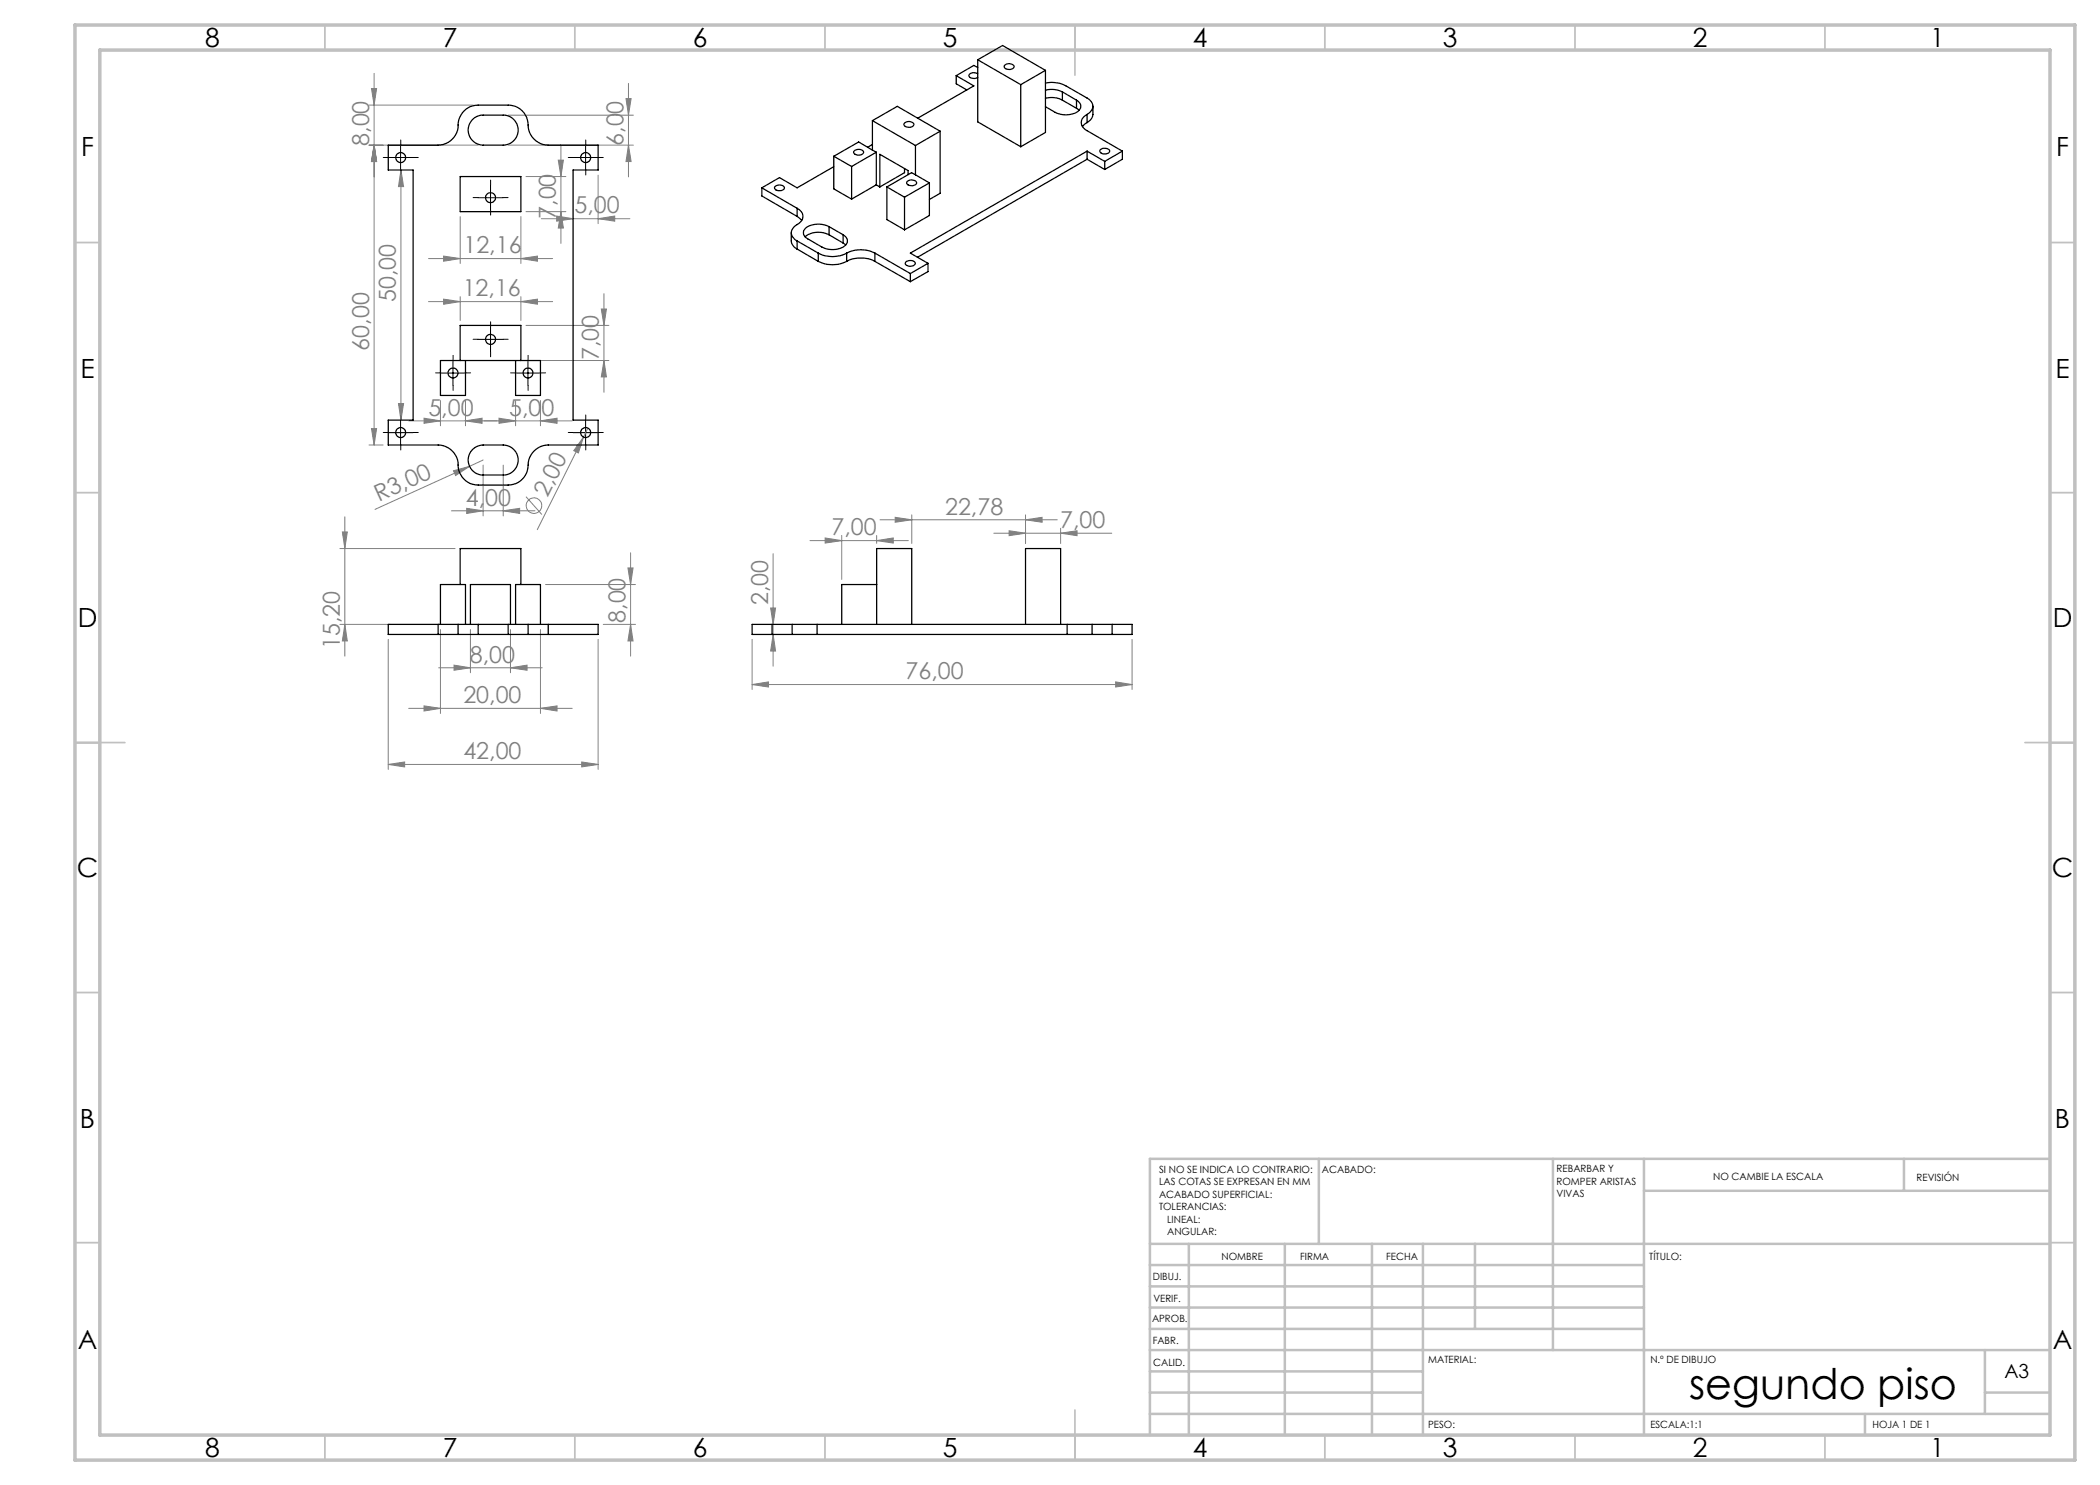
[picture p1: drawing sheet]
<svg xmlns="http://www.w3.org/2000/svg" width="420mm" height="297mm" viewBox="0 0 420 297" stroke-linecap="round" stroke-linejoin="round" font-family="sans-serif">
<g fill="none" stroke="#808080" stroke-width=".2">
<path d="M74.3 17.7h1l-.5 3.3zM74.8 14.7v74.3M125.2 19.7h1l-.5 3.3zM125.7 16.7v18.7M73.8 29h21.8M73.8 21h20.9M74.8 29l.5 3.3h-1zM80.2 34v50M80.2 34l.5 3.3h-1zM101.6 23h25.1M101.6 29h25.1M105.2 35.3h8"/>
<path d="M111.7 32h1l-.5 3.3zM112.2 29v19.7M119.6 35v9.7M125.7 29l.5 3.3h-1zM85.7 51.7h24.8M88.7 59.8l3.3 .5-3.3 .6zM88.7 51.2l3.3 .5-3.3 .5zM92 59.3v4.8M92 43.3v9.4M104.2 59.3v4.8M104.2 51.7l3.3-.5v1zM104.2 43.3v9.4"/>
<path d="M105.2 42.3h8M108.3 43.7h17.7M111.3 43.2l3.3 .5-3.3 .5zM112.2 42.3l.5 3.3h-1zM119.6 43.7l3.3-.5v1zM120.8 58.7v19.8M85.7 60.3h24.8M104.2 60.3l3.3-.5v1.1zM105.2 72.1h16.6M105.2 65.1h16.6M120.3 61.8h1l-.5 3.3zM120.8 72.1l.5 3.3h-1z"/>
<path d="M73.8 89h2.8M74.3 85.7h1l-.5 3.3zM79.7 80.7h1l-.5 3.3zM84.8 83.6l3.3 .6-3.3 .5zM88.1 80.1v5.1M90.7 94.2l3.2-.9-2.8 1.8zM93.1 84.2l3.3-.6v1.1zM93.1 80.1v5.1M93.9 93.3l-18.9 8.6M96.6 93v10.2M96.6 92l-2.7 1.3M99.8 83.6l3.3 .6-3.3 .5z"/>
<path d="M100.6 93v10.2M103.1 80.1v5.1M105.2 99.3l3.2 3.6M108.1 84.2l3.3-.6v1.1zM108.1 80.1v5.1M114.4 84.2h-32.7M116.7 87.4l-1 3.2-.9-.5zM116.7 87.4l-9.2 18.5M117.6 85.6l-.9 1.8M68 109.7h23M68.5 106.4h1l-.5 3.3zM69 103.4v27.8"/>
<path d="M90.3 102.2h16.7M93.3 101.7l3.3 .5-3.3 .5zM100.6 102.2l3.3-.5v1zM109.1 116.9h18M125.6 113.6h1l-.5 3.3zM126.1 110.6v20.6M154.6 110.7v22.5M162 108.1h19.7M165 107.6l3.3 .5-3.3 .5zM168.3 107.1v8.8M175.3 108.1l3.3-.5v1zM175.3 107.1v1.6"/>
<path d="M176 104h35.5M179 103.5l3.4 .5-3.4 .5zM182.4 103v5.7M198.8 106.6h23.6M201.8 106.1l3.3 .5-3.3 .5zM205.1 104l3.3-.5v1zM205.1 103v5.7M212.1 106.6l3.3-.5v1zM212.1 105.7v3M68 124.9h10.1M69 124.9l.5 3.3h-1zM77.6 127.9v26"/>
<path d="M87.7 133.6h20.7M88.1 125.9v16.8M90.8 133l3.3 .6-3.3 .5zM94.1 125.9v8.6M102.1 133.6l3.3-.6v1.1zM102.1 125.9v8.6M108.1 125.9v16.8M119.6 127.9v26M120.6 124.9h6.5M126.1 124.9l.5 3.3h-1zM150.4 136.9l3.3-.5v1zM150.4 127.9v10"/>
<path d="M150.4 136.9h76M154.1 121.6h1l-.5 3.3zM154.6 126.9l.5 3.3h-1zM223.1 136.4l3.3 .5-3.3 .5zM226.4 127.9v10M77.6 152.9l3.3-.5v1zM77.6 152.9h42M81.7 141.7h32.7M84.8 141.2l3.3 .5-3.3 .5zM108.1 141.7l3.3-.5v1zM116.3 152.4l3.3 .5-3.3 .5z"/>
<circle cx="106.8" cy="101.1" r="1.56"/>
</g>
<g fill="none" stroke="#000" stroke-width=".2" stroke-dasharray="15.2 1.3 1.3 1.3">
<path d="M77.7 31.5h-1M80.2 29v-1M80.2 34v1M82.7 31.5h1M95.6 39.5h-1M98.1 37v-1M100.6 39.5h1M114.7 31.5h-1M117.2 29v-1M117.2 34v1M119.7 31.5h1M98.1 42v1"/>
<path d="M88.1 74.6h-1M90.6 72.1v-1M90.6 77.1v1M93.1 74.6h1M95.6 67.9h-1M98.1 65.4v-1M98.1 70.4v1M100.6 67.9h1M103.1 74.6h-1M105.6 72.1v-1M105.6 77.1v1M108.1 74.6h1"/>
<path d="M77.7 86.5h-1M80.2 84v-1M80.2 89v1M82.7 86.5h1M114.7 86.5h-1M117.2 84v-1M117.2 89v1M119.7 86.5h1"/>
</g>
<g fill="none" stroke="#000" stroke-width=".2">
<path d="M77.6 31.5h5M80.1 29v5M95.6 39.5h5M98.1 37v5M114.6 31.5h5M117.1 29v5M88.1 74.6h5M90.6 72.1v5M95.6 67.9h5M98.1 65.4v5M103.1 74.6h5M105.6 72.1v5"/>
<path d="M77.6 86.5h5M80.1 84v5M114.6 86.5h5M117.1 84v5"/>
</g>
<g fill="none" stroke="#c0c0c0" stroke-width=".35">
<path d="M65 5v5M115 5v5M165 5v5M215 5v10M265 5v5M315 5v5M365 5v5M15 48.5h5M410 48.5h5M15 98.5h5M410 98.5h5M15 148.5h10"/>
<path d="M405 148.5h10M15 198.5h5M410 198.5h5M15 248.5h5M410 248.5h5M65 287v5M115 287v5M165 287v5M215 282v10M265 287v5M315 287v5M365 287v5"/>
</g>
<g fill="none" stroke="#c0c0c0" stroke-width=".5">
<path d="M263.8 231.8v17M310.6 231.8v38.2M328.8 231.8v55.2M328.8 238.2h81.2M380.8 231.8v6.4M410 231.8h-180v55.2M230 248.8h180M230 257.3h98.8M230 253h98.8M237.8 248.8v38.2M257 248.8v38.2M274.4 248.8v38.2"/>
<path d="M284.6 248.8v38.2M295 248.8v17M230 265.8h98.8M230 261.5h98.8M230 278.5h54.6M230 274.3h54.6M230 270h180M397 278.5h13M397 270v12.8M230 282.8h180M373 282.8v4.2"/>
</g>
<path d="M15 5h400v287h-400zM20 10h390v277h-390z" fill="none" stroke="#c0c0c0" stroke-width=".7"/>
<g fill="#808080">
<path d="M90.7 94.2l3.2-.9-2.8 1.8z"/>
<path d="M116.7 87.4l-1 3.2-.9-.5z"/>
<path d="M108.1 141.7l3.3-.5v1zM84.8 141.2l3.3 .5-3.3 .5zM108.1 84.2l3.3-.6v1.1zM99.8 83.6l3.3 .6-3.3 .5zM100.6 102.2l3.3-.5v1zM93.3 101.7l3.3 .5-3.3 .5zM212.1 106.6l3.3-.5v1zM201.8 106.1l3.3 .5-3.3 .5zM175.3 108.1l3.3-.5v1zM165 107.6l3.3 .5-3.3 .5z"/>
<path d="M77.6 152.9l3.3-.5v1zM116.3 152.4l3.3 .5-3.3 .5zM90.8 133l3.3 .6-3.3 .5zM102.1 133.6l3.3-.6v1.1zM84.8 83.6l3.3 .6-3.3 .5zM93.1 84.2l3.3-.6v1.1zM88.7 51.2l3.3 .5-3.3 .5zM104.2 51.7l3.3-.5v1zM150.4 136.9l3.3-.5v1zM223.1 136.4l3.3 .5-3.3 .5zM179 103.5l3.4 .5-3.4 .5zM205.1 104l3.3-.5v1z"/>
<path d="M104.2 60.3l3.3-.5v1.1zM88.7 59.8l3.3 .5-3.3 .6z"/>
<path d="M119.6 43.7l3.3-.5v1zM111.3 43.2l3.3 .5-3.3 .5z"/>
<path d="M120.8 72.1l.5 3.3h-1zM120.3 61.8h1l-.5 3.3zM154.6 126.9l.5 3.3h-1zM154.1 121.6h1l-.5 3.3z"/>
<path d="M125.6 113.6h1l-.5 3.3zM126.1 124.9l.5 3.3h-1zM68.5 106.4h1l-.5 3.3zM69 124.9l.5 3.3h-1zM111.7 32h1l-.5 3.3zM112.2 42.3l.5 3.3h-1zM125.2 19.7h1l-.5 3.3zM125.7 29l.5 3.3h-1zM74.3 17.7h1l-.5 3.3zM74.8 29l.5 3.3h-1zM74.8 29l.5 3.3h-1zM74.3 85.7h1l-.5 3.3zM80.2 34l.5 3.3h-1zM79.7 80.7h1l-.5 3.3z"/>
</g>
<g fill="none" stroke="#000" stroke-width=".25">
<path d="M191.2 15.1l3.6 2.1-11.2 6.4M191.2 15.1v1.7l2.2 1.2M195.5 14.7a1.19 1.19 0 0 0-1.7 .4 1.26 1.26 0 0 0 1.7 .4M195.5 12v12.4l8.7 4.9M195.5 13.5l-.7-.4-3.6 2M195.5 12l8.7 4.9M195.5 12l5-2.9 8.6 5M200.9 13a1.17 1.17 0 0 1 1.9 .4 1.16 1.16 0 0 1-2-.1zM204.2 16.9v12.4M209.1 16.6a6.2 6.2 0 0 1 4.1 .6l4.2 2.4a1.74 1.74 0 0 1 1.2 1.7 1.74 1.74 0 0 1-1.2 1.6M209.1 18a5 5 0 0 1 3.4 .4M209.1 19.7a4.5 4.5 0 0 1 3.4 .3"/>
<path d="M209.1 14.1v12.4l-4.9 2.8M209.1 14.1l-4.9 2.8M212.5 18.4l2.8 1.6M212.5 18.4v1.6M77.6 29h10a4.1 4.1 0 0 0 4.1-4.5 4 4 0 0 1 3.9-3.5h6a4.1 4.1 0 0 1 4.1 4.5 4.1 4.1 0 0 0 3.9 3.5h10v5h-5v50h5v5h-10a4.2 4.2 0 0 0-4 4.6 4 4 0 0 1-4 3.4h-6a4.1 4.1 0 0 1-4-4.5 4.1 4.1 0 0 0-4-3.5h-10v-5h5v-50h-5zM92 35.3h12.2v7h-12.2zM94.7 23.7l.7-.4 .8-.3h4.4a3 3 0 0 1 3 3 3 3 0 0 1-3 3h-4a3 3 0 0 1-2.8-1.9 3 3 0 0 1 .9-3.4zM152.4 37.6l7 4.1M152.4 37.6v1.6l7 4.1M155 37.3a1.17 1.17 0 0 1 1.9 .3 1.21 1.21 0 0 1-2 0zM166.8 31.3v6.5l3.5 2M166.8 33.3l-7.4 4.3-3.5-2.1-3.5 2.1"/>
<path d="M166.8 31.3l3.5 2M170.3 33.3v6.5M170.9 30.2a1.17 1.17 0 0 1 1.8 .3 1.2 1.2 0 0 1-2 0zM174.5 28.9l-1 .6M174.5 24.1l5-2.8 8.5 4.9M174.5 24.1l8.6 5M174.5 30l.8 .4M174.5 24.1v5.9M174.5 30l-2.8-1.6-4.9 2.9M175.3 37l-5 2.8M175.3 37l.7 .4M175.3 30.4v6.6"/>
<path d="M175.3 30.4l-5 2.9M177.4 37.4v6.5l3.5 2.1M177.4 37.4l3.5 2M180.9 24.6a1.17 1.17 0 0 1 1.9 .3 1.2 1.2 0 0 1-2 0zM180.9 33.7v.8l-4.9 2.9M180.9 39.4v6.6M181.4 36.3a1.26 1.26 0 0 1 1.9 .3 1.2 1.2 0 0 1-2 0zM181.6 34.9v-.8l-5.6-3.2v6.5M183.1 35l-.8-.5-4.9 2.9M183.1 35l2.8 1.6M183.1 29.1v5.9M185.9 36.6v6.5l-5 2.9"/>
<path d="M185.9 36.6l-5 2.8M188 26.2v12.5l-2.1 1.2M188 26.2l-4.9 2.9M212.5 20l2.8 1.7M215.3 20a1.36 1.36 0 0 1 .8 1.5 1.36 1.36 0 0 1-1.1 1.1 5 5 0 0 1-4-.1l-1.9-1.2M215.3 21.7l.5 .3M215.3 20v1.7M217.4 22.9a1.71 1.71 0 0 0-1.1 1.6 1.71 1.71 0 0 0 1.1 1.6l7.1 4.1M217.4 24.5l-.9 .8M217.4 30.2l3.5 2.1M217.4 30.2l-35.3 20.4 3.5 2.1M217.4 22.9v1.6"/>
<path d="M217.4 30.2v1.7M217.4 31.9l-33.9 19.6M217.4 31.9l3.5 2M218.6 21.2l-.1 2-.2 .6-.9 .7M220.1 29.9a1.36 1.36 0 0 1 1.8 .2 1.11 1.11 0 0 1-1.8 .4l-.1-.3zM220.9 32.3v1.6M224.5 30.2l-3.6 2.1M224.5 30.2v1.7l-3.6 2M158.3 46.6v1.9l.5 .9 .6 .4M159.4 41.7a1.71 1.71 0 0 1 1.2 1.6 1.71 1.71 0 0 1-1.2 1.6 1.74 1.74 0 0 0-1.1 1.6 1.74 1.74 0 0 0 1.1 1.7M159.4 43.3l.9 .8M159.4 48.2l4.3 2.4"/>
<path d="M159.4 41.7v1.6M159.4 48.2v1.6M159.4 49.8l4.3 2.5M163.7 50.6a6.1 6.1 0 0 0 5.6 0M163.7 52.3a6.4 6.4 0 0 0 5.6 0M163.7 50.6v1.7M165.8 45.3a4.5 4.5 0 0 0-4.8 .4 1.24 1.24 0 0 0 .5 2.1l2.9 1.6a4.2 4.2 0 0 0 4.9-.6 1.26 1.26 0 0 0-.7-1.8M165.8 47a4.4 4.4 0 0 0-4.8 .4M165.8 45.3l2.8 1.7M165.8 45.3v1.7M165.8 47l2.8 1.6M168.6 48.6l.6 .4"/>
<path d="M168.6 47v1.6M169.3 50.6a6.3 6.3 0 0 1 5.7 0M169.3 52.3a6.3 6.3 0 0 1 5.7 0M169.3 50.6v1.7M175 50.6l7.1 4.1M175 50.6v1.7M175 52.3l7.1 4M181.2 52.4a1.2 1.2 0 0 1 1.9 .3 1.2 1.2 0 0 1-2.1 0zM182.1 54.7v1.6M185.6 52.7l-3.5 2M185.6 52.7v1.6l-3.5 2M92 72.1v-7h12.2v7"/>
<path d="M93.1 72.1v7h-5v-7h20v7h-5v-7M94.7 89.7l.7-.4 .8-.3h4.4a3 3 0 0 1 3 3 3 3 0 0 1-3 3h-4a2.98 2.98 0 0 1-2.8-2 2.98 2.98 0 0 1 .9-3.3zM92 116.9v-7.2h12.2v7.2M175.3 116.9h-7v8M87.6 126.9h4M87.6 124.9h4M87.6 124.9h-10v2h10M87.6 124.9v2M88.1 124.9v-8h5v8M91.6 126.9h4M91.6 124.9h4M91.6 124.9v2"/>
<path d="M94.1 124.9v-8h8v8M95.6 126.9h6M95.6 124.9v2M95.6 124.9h6M101.6 126.9h4M101.6 124.9h4M101.6 124.9v2M103.1 124.9v-8h5v8M105.6 126.9h4M105.6 124.9h4M105.6 124.9v2M109.6 124.9h10v2h-10"/>
<path d="M109.6 124.9v2M154.4 126.9h4M154.4 124.9h4M154.4 124.9h-4v2h4M154.4 124.9v2M158.4 126.9h60M158.4 124.9h60M158.4 124.9v2M163.4 124.9v2M175.3 124.9v-15.2h7.1v15.2M205.1 124.9v-15.2h7v15.2M213.4 124.9v2"/>
<path d="M218.4 126.9h4M218.4 124.9h4M218.4 124.9v2M222.4 124.9h4v2h-4M222.4 124.9v2"/>
<circle cx="80.1" cy="31.5" r="1"/>
<circle cx="98.1" cy="39.5" r="1"/>
<circle cx="117.1" cy="31.5" r="1"/>
<circle cx="90.6" cy="74.6" r="1"/>
<circle cx="98.1" cy="67.9" r="1"/>
<circle cx="105.6" cy="74.6" r=".99"/>
<circle cx="80.1" cy="86.5" r="1"/>
<circle cx="117.1" cy="86.5" r="1.01"/>
</g>
<text font-size="8.5" x="337.9" y="279.7">segundo piso</text>
<g font-size="5.3">
<text x="41" y="9.5">8</text>
<text x="88.5" y="9.5">7</text>
<text x="138.5" y="9.5">6</text>
<text x="188.5" y="9.5">5</text>
<text x="238.5" y="9.5">4</text>
<text x="288.5" y="9.5">3</text>
<text x="338.5" y="9.5">2</text>
<text x="386" y="9.5">1</text>
<text x="16.2" y="31.2">F</text>
<text x="411.2" y="31.2">F</text>
<text x="16.1" y="75.5">E</text>
<text x="411.1" y="75.5">E</text>
<text x="15.5" y="125.5">D</text>
<text x="410.5" y="125.5">D</text>
<text x="15.4" y="175.5">C</text>
<text x="410.4" y="175.5">C</text>
<text x="16" y="225.5">B</text>
<text x="411" y="225.5">B</text>
<text x="15.5" y="269.7">A</text>
<text x="410.5" y="269.7">A</text>
<text x="41" y="291.5">8</text>
<text x="88.5" y="291.5">7</text>
<text x="138.5" y="291.5">6</text>
<text x="188.5" y="291.5">5</text>
<text x="238.5" y="291.5">4</text>
<text x="288.5" y="291.5">3</text>
<text x="338.5" y="291.5">2</text>
<text x="386" y="291.5">1</text>
</g>
<g font-size="4.7" fill="#808080">
<text x="73.8" y="29.2" transform="rotate(-90 73.8 29.2)">8,00</text>
<text x="124.7" y="29.2" transform="rotate(-90 124.7 29.2)">6,00</text>
<text x="111.2" y="43.8" transform="rotate(-90 111.2 43.8)">7,00</text>
<text x="114.9" y="42.7">5,00</text>
<text x="92.7" y="50.7">12,16</text>
<text x="92.5" y="59.3">12,16</text>
<text x="79.2" y="60.4" transform="rotate(-90 79.2 60.4)">50,00</text>
<text x="73.8" y="70.1" transform="rotate(-90 73.8 70.1)">60,00</text>
<text x="119.8" y="72.1" transform="rotate(-90 119.8 72.1)">7,00</text>
<text x="85.7" y="83.1">5,00</text>
<text x="101.8" y="83.1">5,00</text>
<text x="75.8" y="100.4" transform="rotate(-25 75.8 100.4)">R3,00</text>
<text x="93.2" y="101.1">4,00</text>
<text x="109.5" y="99.6" transform="rotate(-63 109.5 99.6)">2,00</text>
<text x="166.3" y="107.1">7,00</text>
<text x="189" y="102.9">22,78</text>
<text x="212" y="105.6">7,00</text>
<text x="125.1" y="124.6" transform="rotate(-90 125.1 124.6)">8,00</text>
<text x="153.6" y="121" transform="rotate(-90 153.6 121)">2,00</text>
<text x="68" y="129.9" transform="rotate(-90 68 129.9)">15,20</text>
<text x="94" y="132.5">8,00</text>
<text x="181.1" y="135.9">76,00</text>
<text x="92.7" y="140.7">20,00</text>
<text x="92.7" y="151.9">42,00</text>
</g>
<text font-size="3.9" x="400.9" y="275.5">A3</text>
<g font-size="2">
<text x="231.8" y="234.6">SI NO SE INDICA LO CONTRARIO:</text>
<text x="231.8" y="237.1">LAS COTAS SE EXPRESAN EN MM</text>
<text x="231.8" y="239.6">ACABADO SUPERFICIAL:</text>
<text x="264.4" y="234.6">ACABADO:</text>
<text x="311.3" y="234.5">REBARBAR Y</text>
<text x="311.3" y="237">ROMPER ARISTAS</text>
<text x="311.3" y="239.5">VIVAS</text>
<text x="342.6" y="236">NO CAMBIE LA ESCALA</text>
<text x="383.3" y="236.2">REVISIÓN</text>
<text x="231.8" y="242.1">TOLERANCIAS:</text>
<text x="233.4" y="244.6">LINEAL:</text>
<text x="233.4" y="247.1">ANGULAR:</text>
<text x="244.3" y="252">NOMBRE</text>
<text x="260" y="251.9">FIRMA</text>
<text x="277.2" y="251.9">FECHA</text>
<text x="329.9" y="251.9">TÍTULO:</text>
<text x="230.6" y="256.1">DIBUJ.</text>
<text x="230.7" y="260.3">VERIF.</text>
<text x="230.4" y="264.4">APROB.</text>
<text x="230.5" y="268.8">FABR.</text>
<text x="230.7" y="273.1">CALID.</text>
<text x="285.6" y="272.5">MATERIAL:</text>
<text x="330.1" y="272.5">N.º DE DIBUJO</text>
<text x="285.6" y="285.5">PESO:</text>
<text x="330.1" y="285.6">ESCALA:1:1</text>
<text x="374.5" y="285.6">HOJA 1 DE 1</text>
</g>
</svg>
